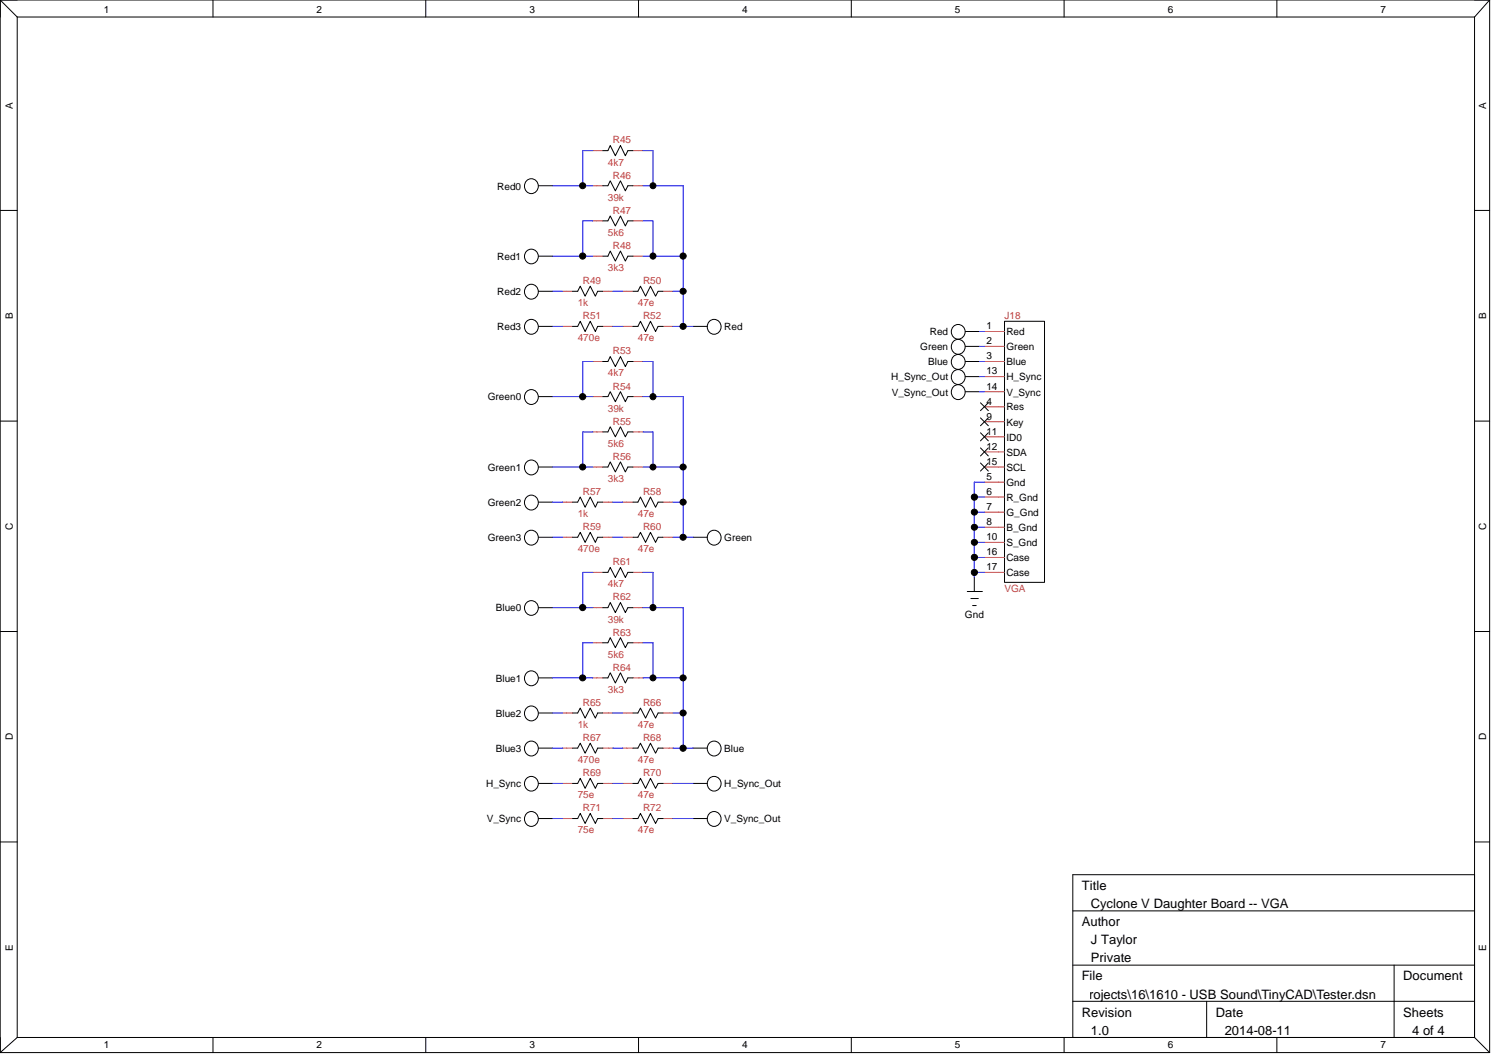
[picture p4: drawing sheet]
<svg xmlns="http://www.w3.org/2000/svg" width="297mm" height="210mm" viewBox="0 0 297 210" stroke-linecap="round" stroke-linejoin="round" font-family="sans-serif">
<g fill="none" stroke="#c04040" stroke-width=".2">
<path d="M117.9 37h2M117.9 30h2M125.9 37h2M125.9 30h2M111.9 58h2M117.9 51h2M117.9 43.9h2M119.9 58h2M123.9 58h2M125.9 51h2M125.9 43.9h2M131.9 58h2"/>
<path d="M111.9 64.9h2M117.9 78.9h2M117.9 71.9h2M119.9 64.9h2M123.9 64.9h2M125.9 78.9h2M125.9 71.9h2M131.9 64.9h2M195.9 71.9h4M195.9 66h4M195.9 68.9h4M195.9 74.9h4"/>
<path d="M195.9 77.9h4M111.9 99.9h2M117.9 92.9h2M117.9 85.9h2M119.9 99.9h2M123.9 99.9h2M125.9 92.9h2M125.9 85.9h2M131.9 99.9h2M195.9 92.9h4M195.9 80.9h4M195.9 95.9h4"/>
<path d="M195.9 98.9h4M195.9 83.9h4M195.9 86.9h4M195.9 89.9h4M111.9 106.9h2M117.9 113.9h2M119.9 106.9h2M123.9 106.9h2M125.9 113.9h2M131.9 106.9h2M195.9 113.9h4M195.9 101.9h4"/>
<path d="M195.9 104.9h4M195.9 107.9h4M195.9 110.9h4M117.9 134.9h2M117.9 127.9h2M117.9 120.9h2M125.9 134.9h2M125.9 127.9h2M125.9 120.9h2M111.9 148.8h2M111.9 141.9h2M111.9 155.9h2"/>
<path d="M119.9 148.8h2M119.9 141.9h2M119.9 155.9h2M123.9 148.8h2M123.9 141.9h2M123.9 155.9h2M131.9 148.8h2M131.9 141.9h2M131.9 155.9h2M111.9 162.9h2M119.9 162.9h2M123.9 162.9h2"/>
<path d="M131.9 162.9h2"/>
</g>
<g fill="none" stroke="#000" stroke-width=".2">
<path d="M0 0h296.4M0 0v209.4M0 0l3.4 3.4M3.4 3.4h290M3.4 3.4v203M42.4 0v3.4M84.7 0v3.4M127 0v3.4M169.4 0v3.4M211.7 0v3.4M254 0v3.4M293.4 3.4v203"/>
<path d="M296.4 0v209.4M296.4 0l-3 3.4M104.9 35.8a1.43 1.43 0 0 1 2.2 1.2 1.43 1.43 0 0 1-2.2 1.2 1.58 1.58 0 0 1 0-2.4zM107.1 37h2.8M119.9 37h1l.5-1 1 2 1-2 1 2 .5-1h1M119.9 30h1l.5-1 1 2 1-2 1 2 .5-1h1M0 41.9h3.4M104.9 56.8a1.43 1.43 0 0 1 2.2 1.2 1.43 1.43 0 0 1-2.2 1.2 1.58 1.58 0 0 1 0-2.4zM107.1 58h2.8M107.1 51h2.8M113.9 58h1l.5-1.1 1 2 1-2 1 2 .5-.9h1M119.9 51h1l.5-1 1 1.9 1-1.9 1 1.9 .5-.9h1"/>
<path d="M119.9 43.9h1l.5-.9 1 2 1-2 1 2 .5-1.1h1M125.9 58h1l.5-1.1 1 2 1-2 1 2 .5-.9h1M293.4 41.9h3M104.9 63.8a1.43 1.43 0 0 1 2.2 1.2 1.43 1.43 0 0 1-2.2 1.2 1.58 1.58 0 0 1 0-2.4zM104.9 77.8a1.43 1.43 0 0 1 2.2 1.2 1.43 1.43 0 0 1-2.2 1.2 1.58 1.58 0 0 1 0-2.4zM107.1 64.9h2.8M107.1 78.9h2.8M113.9 64.9h1l.5-1 1 2.1 1-2.1 1 2.1 .5-1.1h1M119.9 78.9h1l.5-1 1 2 1-2 1 2 .5-1h1M119.9 71.9h1l.5-.9 1 1.9 1-1.9 1 1.9 .5-1h1M125.9 64.9h1l.5-1 1 2.1 1-2.1 1 2.1 .5-1.1h1M137.9 64.9h2.8"/>
<path d="M141.3 63.8a1.43 1.43 0 0 1 2.2 1.2 1.43 1.43 0 0 1-2.2 1.2 1.58 1.58 0 0 1 0-2.4zM189.8 67.8a1.43 1.43 0 0 1 2.2 1.2 1.43 1.43 0 0 1-2.2 1.2 1.58 1.58 0 0 1 0-2.4zM189.8 70.8a1.43 1.43 0 0 1 2.2 1.2 1.43 1.43 0 0 1-2.2 1.2 1.58 1.58 0 0 1 0-2.4zM189.8 76.8a1.43 1.43 0 0 1 2.2 1.2 1.43 1.43 0 0 1-2.2 1.2 1.58 1.58 0 0 1 0-2.4zM189.8 73.8a1.43 1.43 0 0 1 2.2 1.2 1.43 1.43 0 0 1-2.2 1.2 1.58 1.58 0 0 1 0-2.4zM192.1 71.9h2.8M192.1 66h2.8M192.1 68.9h2.8M192.1 77.9h2.8M192.1 74.9h2.8M199.9 63.9h7.9v52h-7.9zM0 83.8h3.4"/>
<path d="M104.9 98.8a1.43 1.43 0 0 1 2.2 1.2 1.43 1.43 0 0 1-2.2 1.2 1.58 1.58 0 0 1 0-2.4zM104.9 91.8a1.43 1.43 0 0 1 2.2 1.2 1.43 1.43 0 0 1-2.2 1.2 1.58 1.58 0 0 1 0-2.4zM107.1 99.9h2.8M107.1 92.9h2.8M113.9 99.9h1l.5-1 1 2 1-2 1 2 .5-1h1M119.9 92.9h1l.5-1 1 2 1-2 1 2 .5-1h1M119.9 85.9h1l.5-1 1 2 1-2 1 2 .5-1h1M125.9 99.9h1l.5-1 1 2 1-2 1 2 .5-1h1M195.1 80.1l1.5 1.6M195.1 83.1l1.5 1.6M195.1 86.1l1.5 1.6M195.1 89.1l1.5 1.6"/>
<path d="M195.1 92.1l1.5 1.6M196.6 80.1l-1.5 1.6M196.6 83.1l-1.5 1.6M196.6 86.1l-1.5 1.6M196.6 89.1l-1.5 1.6M196.6 92.1l-1.5 1.6M293.4 83.8h3M104.9 105.8a1.43 1.43 0 0 1 2.2 1.2 1.43 1.43 0 0 1-2.2 1.2 1.58 1.58 0 0 1 0-2.4zM107.1 106.9h2.8M113.9 106.9h1l.5-1 1 2 1-2 1 2 .5-1h1M119.9 113.9h1l.5-1 1 2 1-2 1 2 .5-1h1M125.9 106.9h1l.5-1 1 2 1-2 1 2 .5-1h1"/>
<path d="M137.9 106.9h2.8M141.3 105.8a1.43 1.43 0 0 1 2.2 1.2 1.43 1.43 0 0 1-2.2 1.2 1.58 1.58 0 0 1 0-2.4zM192.4 117.7h3M193.2 119.1h1.4M193.8 114.9v2.8M0 125.6h3.4M104.9 133.8a1.43 1.43 0 0 1 2.2 1.2 1.43 1.43 0 0 1-2.2 1.2 1.58 1.58 0 0 1 0-2.4zM107.1 134.9h2.8M107.1 120.9h2.8M119.9 134.9h1l.5-1 1 2 1-2 1 2 .5-1h1M119.9 127.9h1l.5-1 1 2 1-2 1 2 .5-1h1M119.9 120.9h1l.5-1 1 2 1-2 1 2 .5-1h1"/>
<path d="M193.5 120.5h.7M293.4 125.6h3M104.9 147.7a1.43 1.43 0 0 1 2.2 1.2 1.43 1.43 0 0 1-2.2 1.2 1.58 1.58 0 0 1 0-2.4zM104.9 140.7a1.43 1.43 0 0 1 2.2 1.2 1.43 1.43 0 0 1-2.2 1.2 1.58 1.58 0 0 1 0-2.4zM107.1 148.8h2.8M107.1 141.9h2.8M107.1 155.9h2.8M113.9 148.8h1l.5-.9 1 2 1-2 1 2 .5-1.1h1M113.9 141.9h1l.5-1 1 2 1-2 1 2 .5-1h1M113.9 155.9h1l.5-1 1 1.9 1-1.9 1 1.9 .5-.9h1M125.9 148.8h1l.5-.9 1 2 1-2 1 2 .5-1.1h1M125.9 141.9h1l.5-1 1 2 1-2 1 2 .5-1h1"/>
<path d="M125.9 155.9h1l.5-1 1 1.9 1-1.9 1 1.9 .5-.9h1M137.9 148.8h2.8M137.9 155.9h2.8M141.3 147.7a1.43 1.43 0 0 1 2.2 1.2 1.43 1.43 0 0 1-2.2 1.2 1.58 1.58 0 0 1 0-2.4zM0 167.5h3.4M104.9 161.7a1.43 1.43 0 0 1 2.2 1.2 1.43 1.43 0 0 1-2.2 1.2 1.58 1.58 0 0 1 0-2.4zM107.1 162.9h2.8M113.9 162.9h1l.5-1.1 1 2 1-2 1 2 .5-.9h1M125.9 162.9h1l.5-1.1 1 2 1-2 1 2 .5-.9h1M137.9 162.9h2.8M141.3 161.7a1.43 1.43 0 0 1 2.2 1.2 1.43 1.43 0 0 1-2.2 1.2 1.58 1.58 0 0 1 0-2.4zM293.4 174h-80v32.4"/>
<path d="M293.4 167.5h3M213.4 181.2h80M213.4 192h80M213.4 199.2h80M240.1 199.2v7.2M277.4 192v14.4M0 209.4h296.4M3.4 206.4h290M3.4 206.4l-3.4 3M42.4 206.4v3M84.7 206.4v3M127 206.4v3"/>
<path d="M169.4 206.4v3M211.7 206.4v3M254 206.4v3M293.4 206.4l3 3"/>
<circle cx="115.9" cy="37" r=".61"/>
<circle cx="129.9" cy="37" r=".59"/>
<circle cx="105.7" cy="51" r="1.42"/>
<circle cx="115.9" cy="50.9" r=".62"/>
<circle cx="129.9" cy="50.9" r=".6"/>
<circle cx="135.9" cy="50.9" r=".62"/>
<circle cx="135.9" cy="58" r=".61"/>
<circle cx="115.9" cy="78.9" r=".62"/>
<circle cx="129.9" cy="78.9" r=".6"/>
<circle cx="135.9" cy="64.9" r=".61"/>
<circle cx="190.6" cy="66" r="1.42"/>
<circle cx="115.9" cy="92.9" r=".61"/>
<circle cx="129.9" cy="92.9" r=".59"/>
<circle cx="135.9" cy="92.9" r=".61"/>
<circle cx="135.9" cy="99.9" r=".61"/>
<circle cx="193.9" cy="98.9" r=".62"/>
<circle cx="135.9" cy="106.9" r=".61"/>
<circle cx="193.9" cy="110.9" r=".62"/>
<circle cx="193.9" cy="113.9" r=".62"/>
<circle cx="193.9" cy="104.9" r=".61"/>
<circle cx="193.9" cy="107.9" r=".61"/>
<circle cx="193.9" cy="101.9" r=".61"/>
<circle cx="105.7" cy="120.9" r="1.42"/>
<circle cx="115.9" cy="120.9" r=".62"/>
<circle cx="115.9" cy="134.9" r=".61"/>
<circle cx="129.9" cy="120.9" r=".6"/>
<circle cx="129.9" cy="134.9" r=".59"/>
<circle cx="135.9" cy="134.9" r=".61"/>
<circle cx="105.7" cy="155.9" r="1.42"/>
<circle cx="135.9" cy="148.9" r=".62"/>
<circle cx="135.9" cy="141.9" r=".61"/>
<circle cx="142" cy="155.9" r="1.42"/>
</g>
<g fill="none" stroke="#00f" stroke-width=".2">
<path d="M109.9 37h8M117.9 30h-2v7M127.9 30h2v7M127.9 37h8v27.9M109.9 51h8M109.9 58h2M117.9 43.9h-2v7.1M121.9 58h2M127.9 43.9h2v7.1M127.9 51h8M133.9 58h2M109.9 64.9h2"/>
<path d="M109.9 78.9h8M117.9 71.9h-2v7M121.9 64.9h2M127.9 71.9h2v7M127.9 78.9h8v28M133.9 64.9h4M194.9 71.9h1M194.9 66h1M194.9 68.9h1M194.9 74.9h1M194.9 77.9h1M109.9 92.9h8"/>
<path d="M109.9 99.9h2M117.9 85.9h-2v7M121.9 99.9h2M127.9 85.9h2v7M127.9 92.9h8M133.9 99.9h2M193.8 98.9h2.1M195.9 95.9h-2.1v19M109.9 106.9h2M117.9 113.9h-2v7M121.9 106.9h2M127.9 113.9h2v7"/>
<path d="M133.9 106.9h4M193.8 113.9h2.1M193.8 110.9h2.1M193.8 107.9h2.1M193.8 104.9h2.1M193.8 101.9h2.1M109.9 120.9h8M109.9 134.9h8M117.9 127.9h-2v7M127.9 127.9h2v7M127.9 120.9h8v27.9M127.9 134.9h8"/>
<path d="M109.9 141.9h2M109.9 148.8h2M109.9 155.9h2M121.9 141.9h2M121.9 148.8h2M121.9 155.9h2M133.9 141.9h2M133.9 148.8h4M133.9 155.9h4M109.9 162.9h2M121.9 162.9h2M133.9 162.9h4"/>
</g>
<g fill="#000">
<circle cx="115.9" cy="37" r=".61"/>
<circle cx="129.9" cy="37" r=".59"/>
<circle cx="115.9" cy="50.9" r=".62"/>
<circle cx="129.9" cy="50.9" r=".6"/>
<circle cx="135.9" cy="50.9" r=".62"/>
<circle cx="135.9" cy="58" r=".61"/>
<circle cx="115.9" cy="78.9" r=".62"/>
<circle cx="129.9" cy="78.9" r=".6"/>
<circle cx="135.9" cy="64.9" r=".61"/>
<circle cx="115.9" cy="92.9" r=".61"/>
<circle cx="129.9" cy="92.9" r=".59"/>
<circle cx="135.9" cy="92.9" r=".61"/>
<circle cx="135.9" cy="99.9" r=".61"/>
<circle cx="193.9" cy="98.9" r=".62"/>
<circle cx="135.9" cy="106.9" r=".61"/>
<circle cx="193.9" cy="110.9" r=".62"/>
<circle cx="193.9" cy="113.9" r=".62"/>
<circle cx="193.9" cy="104.9" r=".61"/>
<circle cx="193.9" cy="107.9" r=".61"/>
<circle cx="193.9" cy="101.9" r=".61"/>
<circle cx="115.9" cy="120.9" r=".62"/>
<circle cx="115.9" cy="134.9" r=".61"/>
<circle cx="129.9" cy="120.9" r=".6"/>
<circle cx="129.9" cy="134.9" r=".59"/>
<circle cx="135.9" cy="134.9" r=".61"/>
<circle cx="135.9" cy="148.9" r=".62"/>
<circle cx="135.9" cy="141.9" r=".61"/>
</g>
<g font-size="2.6">
<text x="215.2" y="177.1">Title</text>
<text x="215.2" y="184.3">Author</text>
<text x="217" y="180.7">Cyclone V Daughter Board -- VGA</text>
<text x="217" y="187.9">J Taylor</text>
<text x="217" y="191.5">Private</text>
<text x="215.2" y="195.1">File</text>
<text x="279.2" y="195.1">Document</text>
<text x="206.3" y="198.7">C:\JPT\Projects\16\1610 - USB Sound\TinyCAD\Tester.dsn</text>
<text x="215.2" y="202.3">Revision</text>
<text x="241.9" y="202.3">Date</text>
<text x="279.2" y="202.3">Sheets</text>
<text x="217" y="205.9">1.0</text>
<text x="243.7" y="205.9">2014-08-11</text>
<text x="281" y="205.9">4 of 4</text>
</g>
<g font-size="2">
<text x="20.7" y="2.6">1</text>
<text x="63" y="2.6">2</text>
<text x="105.3" y="2.6">3</text>
<text x="147.7" y="2.6">4</text>
<text x="190" y="2.6">5</text>
<text x="232.3" y="2.6">6</text>
<text x="274.7" y="2.6">7</text>
<text x="2.6" y="21.6" transform="rotate(-90 2.6 21.6)">A</text>
<text x="295.7" y="21.6" transform="rotate(-90 295.7 21.6)">A</text>
<text x="98.9" y="37.7">Red0</text>
<text x="98.9" y="51.7">Red1</text>
<text x="98.9" y="58.7">Red2</text>
<text x="2.6" y="63.5" transform="rotate(-90 2.6 63.5)">B</text>
<text x="98.9" y="65.7">Red3</text>
<text x="144.1" y="65.7">Red</text>
<text x="196.3" y="65.5">1</text>
<text x="295.7" y="63.5" transform="rotate(-90 295.7 63.5)">B</text>
<text x="183.1" y="69.7">Green</text>
<text x="185" y="66.7">Red</text>
<text x="196.3" y="68.5">2</text>
<text x="196.3" y="71.5">3</text>
<text x="200.2" y="66.7">Red</text>
<text x="200.2" y="69.7">Green</text>
<text x="177.3" y="75.7">H_Sync_Out</text>
<text x="184.7" y="72.7">Blue</text>
<text x="196.3" y="74.5">13</text>
<text x="196.3" y="77.5">14</text>
<text x="200.2" y="72.7">Blue</text>
<text x="200.2" y="75.7">H_Sync</text>
<text x="97" y="79.7">Green0</text>
<text x="177.4" y="78.7">V_Sync_Out</text>
<text x="196.3" y="80.5">4</text>
<text x="196.3" y="83.5">9</text>
<text x="200.2" y="81.7">Res</text>
<text x="200.2" y="78.7">V_Sync</text>
<text x="196.3" y="86.5">11</text>
<text x="196.3" y="89.5">12</text>
<text x="200.2" y="84.7">Key</text>
<text x="200.2" y="87.7">ID0</text>
<text x="97" y="93.7">Green1</text>
<text x="196.3" y="95.5">5</text>
<text x="196.3" y="92.5">15</text>
<text x="200.2" y="90.7">SDA</text>
<text x="200.2" y="93.7">SCL</text>
<text x="97" y="100.7">Green2</text>
<text x="196.3" y="98.5">6</text>
<text x="196.3" y="101.5">7</text>
<text x="200.2" y="96.6">Gnd</text>
<text x="200.2" y="99.7">R_Gnd</text>
<text x="2.6" y="105.4" transform="rotate(-90 2.6 105.4)">C</text>
<text x="97" y="107.7">Green3</text>
<text x="144.1" y="107.7">Green</text>
<text x="196.3" y="104.5">8</text>
<text x="196.3" y="107.5">10</text>
<text x="200.2" y="102.7">G_Gnd</text>
<text x="200.2" y="105.7">B_Gnd</text>
<text x="295.7" y="105.4" transform="rotate(-90 295.7 105.4)">C</text>
<text x="196.3" y="110.5">16</text>
<text x="196.3" y="113.5">17</text>
<text x="200.2" y="108.7">S_Gnd</text>
<text x="200.2" y="111.6">Case</text>
<text x="200.2" y="114.6">Case</text>
<text x="98.6" y="121.6">Blue0</text>
<text x="192" y="123">Gnd</text>
<text x="98.6" y="135.6">Blue1</text>
<text x="98.6" y="142.6">Blue2</text>
<text x="2.6" y="147.3" transform="rotate(-90 2.6 147.3)">D</text>
<text x="98.6" y="149.6">Blue3</text>
<text x="144.1" y="149.6">Blue</text>
<text x="295.7" y="147.3" transform="rotate(-90 295.7 147.3)">D</text>
<text x="96.7" y="156.6">H_Sync</text>
<text x="144.1" y="156.6">H_Sync_Out</text>
<text x="96.9" y="163.6">V_Sync</text>
<text x="144.1" y="163.6">V_Sync_Out</text>
<text x="2.6" y="189.1" transform="rotate(-90 2.6 189.1)">E</text>
<text x="295.7" y="189.1" transform="rotate(-90 295.7 189.1)">E</text>
<text x="20.7" y="208.6">1</text>
<text x="63" y="208.6">2</text>
<text x="105.3" y="208.6">3</text>
<text x="147.7" y="208.6">4</text>
<text x="190" y="208.6">5</text>
<text x="232.3" y="208.6">6</text>
<text x="274.7" y="208.6">7</text>
</g>
<g font-size="2" fill="#c04040">
<text x="121.9" y="28.5">R45</text>
<text x="120.9" y="32.9">4k7</text>
<text x="121.9" y="35.6">R46</text>
<text x="120.9" y="39.9">39k</text>
<text x="120.9" y="46.9">5k6</text>
<text x="121.9" y="42.5">R47</text>
<text x="120.9" y="53.9">3k3</text>
<text x="121.9" y="49.5">R48</text>
<text x="115.9" y="56.5">R49</text>
<text x="127.9" y="56.5">R50</text>
<text x="114.9" y="60.9">1k</text>
<text x="115.9" y="63.5">R51</text>
<text x="126.9" y="60.9">47e</text>
<text x="127.9" y="63.5">R52</text>
<text x="199.9" y="63.5">J18</text>
<text x="114.9" y="67.9">470e</text>
<text x="121.9" y="70.5">R53</text>
<text x="126.9" y="67.9">47e</text>
<text x="120.9" y="74.9">4k7</text>
<text x="121.9" y="77.5">R54</text>
<text x="120.9" y="81.9">39k</text>
<text x="120.9" y="88.9">5k6</text>
<text x="121.9" y="84.5">R55</text>
<text x="120.9" y="95.9">3k3</text>
<text x="121.9" y="91.5">R56</text>
<text x="115.9" y="98.5">R57</text>
<text x="127.9" y="98.5">R58</text>
<text x="114.9" y="102.9">1k</text>
<text x="115.9" y="105.5">R59</text>
<text x="126.9" y="102.9">47e</text>
<text x="127.9" y="105.5">R60</text>
<text x="114.9" y="109.9">470e</text>
<text x="121.9" y="112.5">R61</text>
<text x="126.9" y="109.9">47e</text>
<text x="120.9" y="116.9">4k7</text>
<text x="121.9" y="119.5">R62</text>
<text x="199.9" y="117.9">VGA</text>
<text x="120.9" y="123.9">39k</text>
<text x="120.9" y="130.9">5k6</text>
<text x="121.9" y="126.4">R63</text>
<text x="120.9" y="137.8">3k3</text>
<text x="121.9" y="133.4">R64</text>
<text x="115.9" y="140.5">R65</text>
<text x="127.9" y="140.5">R66</text>
<text x="114.9" y="144.8">1k</text>
<text x="115.9" y="147.4">R67</text>
<text x="126.9" y="144.8">47e</text>
<text x="127.9" y="147.4">R68</text>
<text x="114.9" y="151.8">470e</text>
<text x="115.9" y="154.4">R69</text>
<text x="126.9" y="151.8">47e</text>
<text x="127.9" y="154.4">R70</text>
<text x="114.9" y="158.8">75e</text>
<text x="115.9" y="161.4">R71</text>
<text x="126.9" y="158.8">47e</text>
<text x="127.9" y="161.4">R72</text>
<text x="114.9" y="165.8">75e</text>
<text x="126.9" y="165.8">47e</text>
</g>
</svg>
